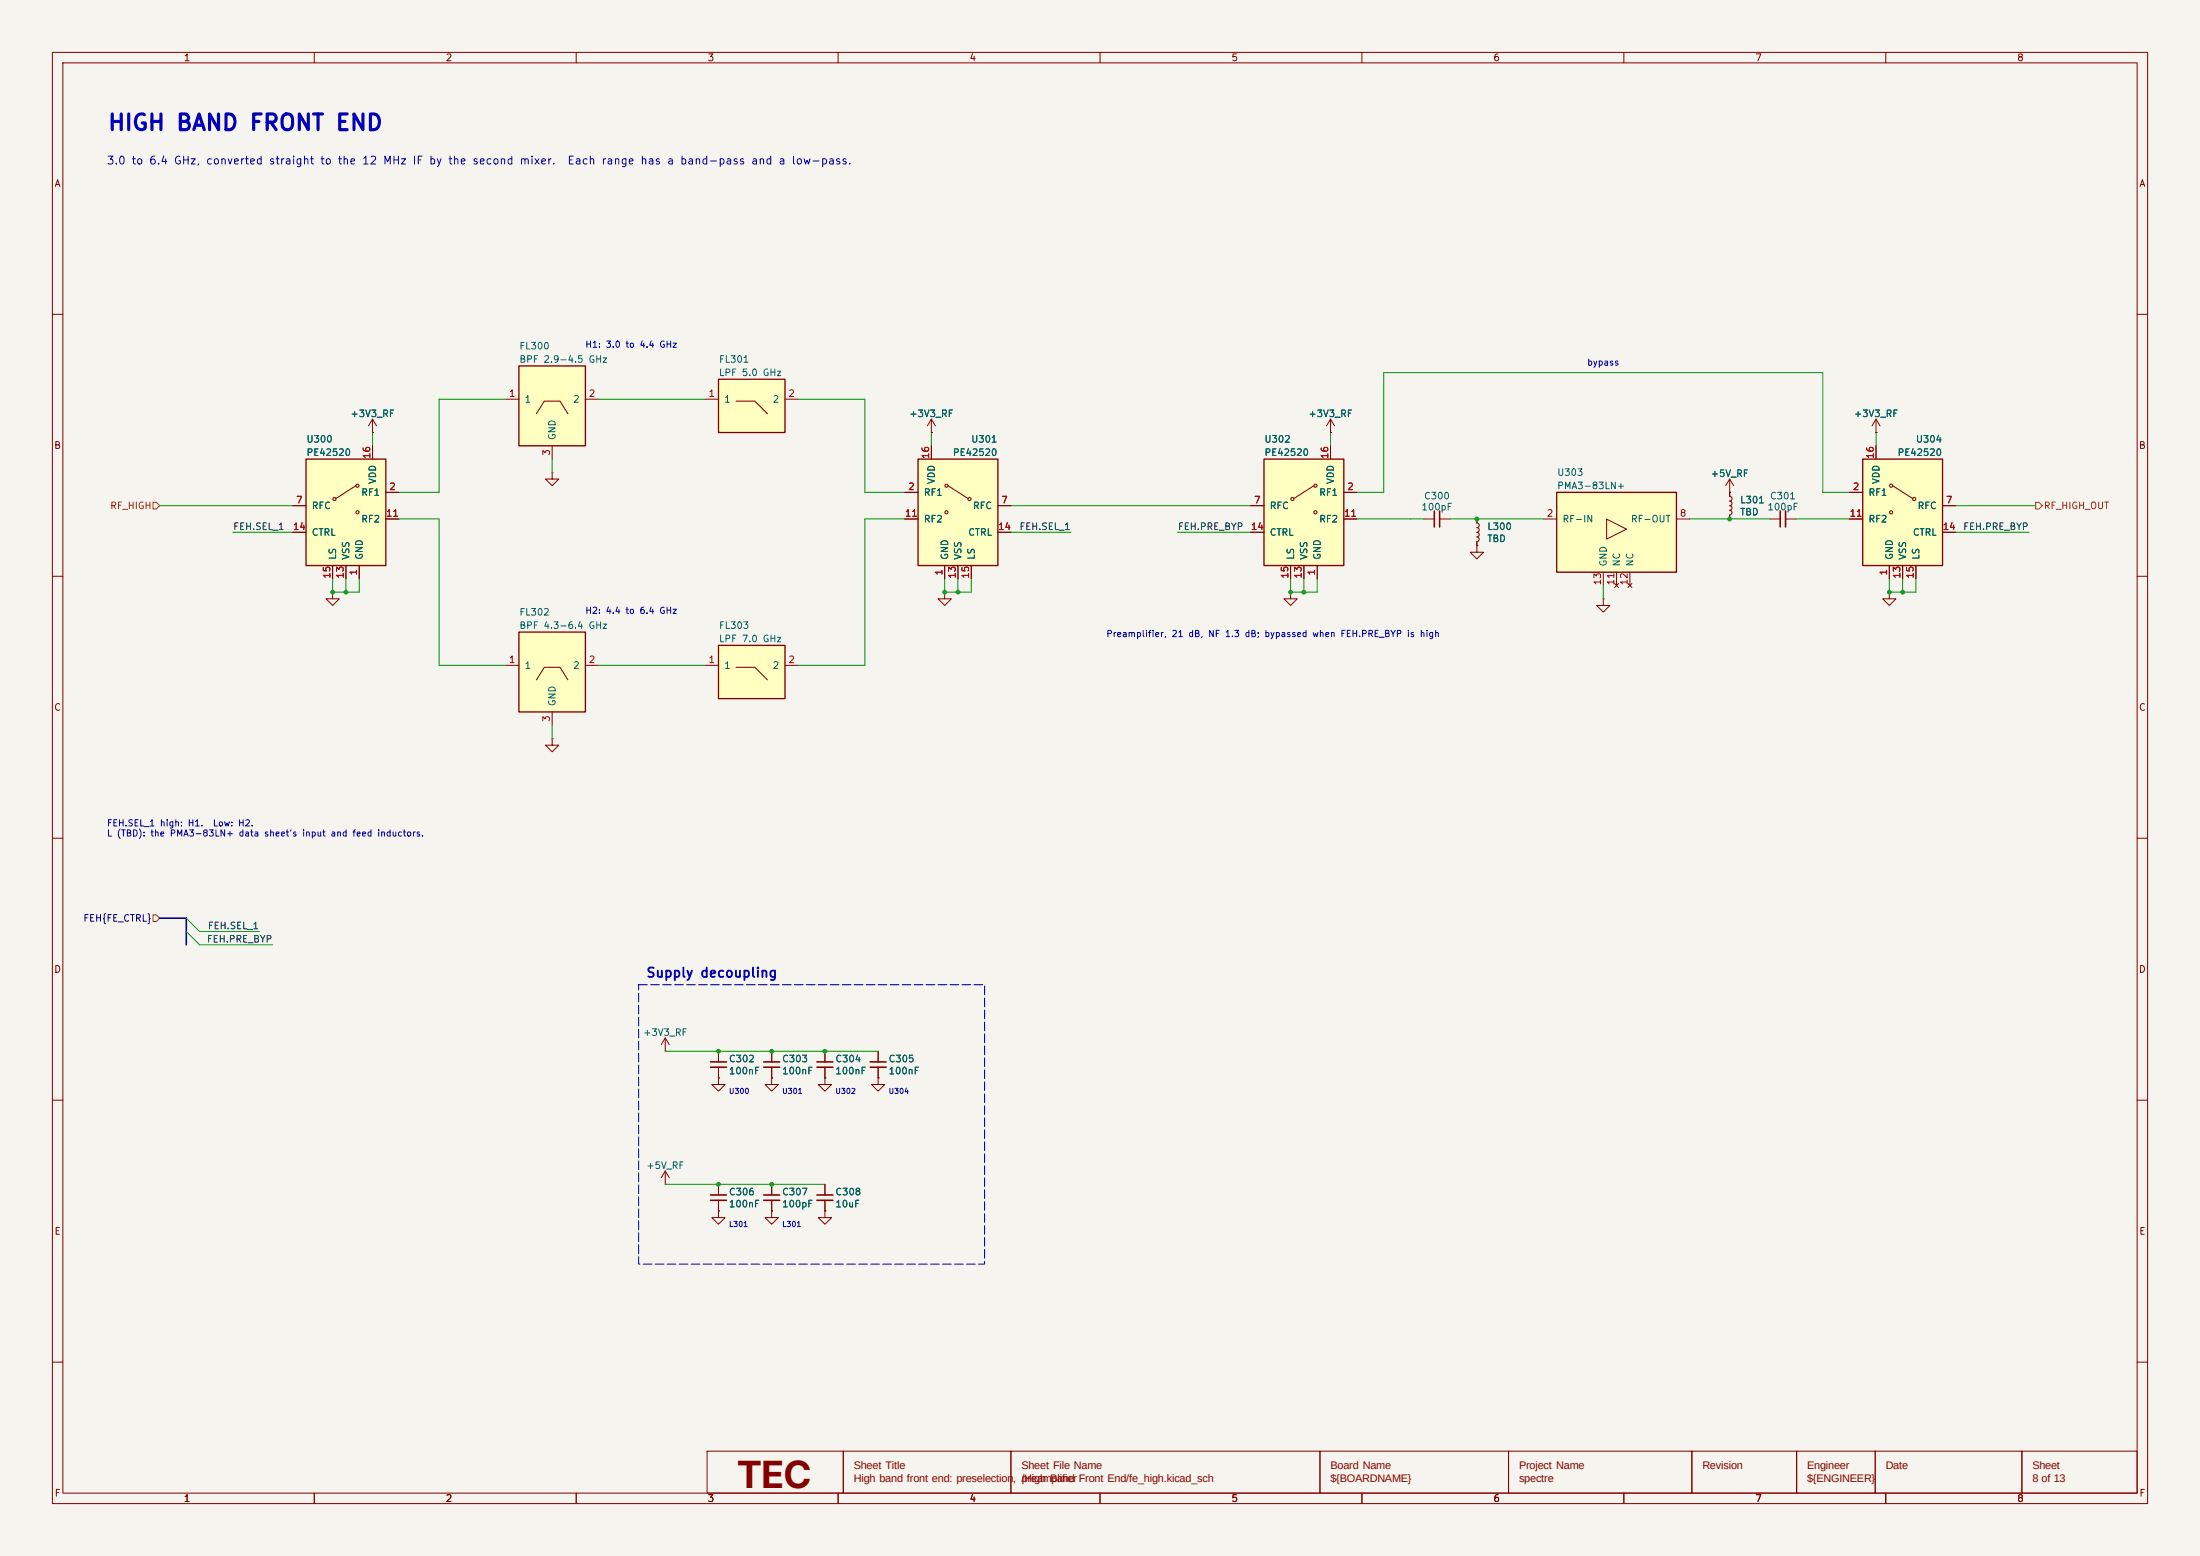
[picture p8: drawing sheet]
<svg xmlns="http://www.w3.org/2000/svg" width="420mm" height="297mm" viewBox="0 0 420 297" stroke-linecap="round" stroke-linejoin="round" font-family="sans-serif">
<path d="M0 0h420v297h-420z" fill="#f5f4ef" stroke="#f5f4ef" stroke-width=".19"/>
<g fill="none" stroke="#840000" stroke-width=".19">
<path d="M10 10h400v277h-400zM12 12h396v273h-396zM60 10v2M110 10v2M160 10v2M210 10v2M260 10v2M310 10v2M360 10v2M10 60h2M408 60h2M10 110h2"/>
<path d="M408 110h2M10 160h2M408 160h2M10 210h2M408 210h2M10 260h2M135 277h26v8h-26zM161 277h32v8h-32zM193 277h59v8h-59zM252 277h36v8h-36zM288 277h35v8h-35zM323 277h20v8h-20z"/>
<path d="M343 277h15v8h-15zM358 277h28v8h-28zM386 277h22v8h-22zM408 260h2M60 285v2M110 285v2M160 285v2M210 285v2M260 285v2M310 285v2M360 285v2"/>
</g>
<path d="M99.1 69.9h12.7v15.2h-12.7z" fill="#ffffc2"/>
<path d="M99.1 69.9h12.7v15.2h-12.7z" fill="none" stroke="#840000" stroke-width=".25"/>
<path d="M102.4 79l1.5-2.4h3l1.5 2.4" fill="none" stroke="#840000" stroke-width=".2"/>
<path d="M96.5 76.2h2.6M111.8 76.2h2.5M105.4 85.1v2.5" fill="none" stroke="#840000" stroke-width=".19"/>
<path d="M175.3 87.6h15.2v20.4h-15.2z" fill="#ffffc2"/>
<path d="M175.3 87.6h15.2v20.4h-15.2z" fill="none" stroke="#840000" stroke-width=".25"/>
<g fill="none" stroke="#840000" stroke-width=".2">
<path d="M181 92.7l3.8 2.5"/>
<circle cx="180.7" cy="97.8" r=".3"/>
<circle cx="180.7" cy="92.7" r=".3"/>
<circle cx="185.1" cy="95.3" r=".3"/>
</g>
<g fill="none" stroke="#840000" stroke-width=".19">
<path d="M172.7 94h2.6M172.7 99.1h2.6M177.8 82.6h.1M177.8 80v2.6M177.8 85.1v2.5M177.8 80l-.8 1.3M177.8 80l.8 1.3M190.5 96.5h2.5M180.3 113v1.3h1.3l-1.3 1.3-1.2-1.3h1.2M180.3 113h.1M180.3 108v2.5M182.9 108v2.5"/>
<path d="M185.4 108v2.5M190.5 101.6h2.5M246.4 113v1.3h1.2l-1.2 1.3-1.3-1.3h1.3M246.4 113h.1"/>
</g>
<path d="M241.3 87.6h15.2v20.4h-15.2z" fill="#ffffc2"/>
<path d="M241.3 87.6h15.2v20.4h-15.2z" fill="none" stroke="#840000" stroke-width=".25"/>
<g fill="none" stroke="#840000" stroke-width=".2">
<path d="M250.8 92.7l-3.8 2.5"/>
<circle cx="246.7" cy="95.3" r=".3"/>
<circle cx="251.1" cy="92.7" r=".3"/>
<circle cx="251.1" cy="97.8" r=".3"/>
</g>
<g fill="none" stroke="#840000" stroke-width=".19">
<path d="M238.8 96.5h2.5M254 82.6h.1M254 80v2.6M254 85.1v2.5M254 80l-.8 1.3M254 80l.8 1.3M256.5 94h2.6M256.5 99.1h2.6M271.8 99.1h2M274.8 99.1h2.1M238.8 101.6h2.5M246.4 108v2.5"/>
<path d="M248.9 108v2.5M251.5 108v2.5"/>
</g>
<path d="M273.8 97.5v3.1M274.8 97.5v3.1" fill="none" stroke="#840000" stroke-width=".3"/>
<path d="M137.2 123.2h12.7v10.2h-12.7z" fill="#ffffc2"/>
<path d="M137.2 123.2h12.7v10.2h-12.7z" fill="none" stroke="#840000" stroke-width=".25"/>
<path d="M140.5 127.4h3.6l2.4 2.4" fill="none" stroke="#840000" stroke-width=".2"/>
<path d="M63.5 113v1.3h1.3l-1.3 1.3-1.3-1.3h1.3M63.5 113h.1M134.6 127h2.6M149.9 127h2.5" fill="none" stroke="#840000" stroke-width=".19"/>
<path d="M58.4 87.6h15.3v20.4h-15.3z" fill="#ffffc2"/>
<path d="M58.4 87.6h15.3v20.4h-15.3z" fill="none" stroke="#840000" stroke-width=".25"/>
<g fill="none" stroke="#840000" stroke-width=".2">
<path d="M67.9 92.7l-3.8 2.5"/>
<circle cx="63.8" cy="95.3" r=".3"/>
<circle cx="68.2" cy="97.8" r=".3"/>
<circle cx="68.2" cy="92.7" r=".3"/>
</g>
<path d="M55.9 96.5h2.5M71.1 85.1v2.5M73.7 94h2.5M73.7 99.1h2.5M55.9 101.6h2.5M63.5 108v2.5M66 108v2.5M68.6 108v2.5" fill="none" stroke="#840000" stroke-width=".19"/>
<path d="M99.1 120.7h12.7v15.2h-12.7z" fill="#ffffc2"/>
<path d="M99.1 120.7h12.7v15.2h-12.7z" fill="none" stroke="#840000" stroke-width=".25"/>
<path d="M102.4 129.8l1.5-2.4h3l1.5 2.4" fill="none" stroke="#840000" stroke-width=".2"/>
<path d="M71.1 82.6h.1M71.1 80l-.7 1.3M71.1 80l.8 1.3M71.1 80v2.6M105.4 90.2v1.2h1.3l-1.3 1.3-1.3-1.3h1.3M105.4 90.2h.1M96.5 127h2.6M105.4 135.9v2.5M111.8 127h2.5M105.4 141v1.2h1.3l-1.3 1.3-1.3-1.3h1.3M105.4 141h.1" fill="none" stroke="#840000" stroke-width=".19"/>
<path d="M137.2 72.4h12.7v10.2h-12.7z" fill="#ffffc2"/>
<path d="M137.2 72.4h12.7v10.2h-12.7z" fill="none" stroke="#840000" stroke-width=".25"/>
<path d="M140.5 76.6h3.6l2.4 2.4M330.2 94.7l.4 .3v.4l-.4 .2 .3 .2 .1 .3-.1 .3-.3 .1M330.2 96.5l.4 .3v.4l-.4 .2 .3 .1 .1 .3-.1 .4-.3 .1" fill="none" stroke="#840000" stroke-width=".2"/>
<path d="M134.6 76.2h2.6M149.9 76.2h2.5M330.2 94h.1M330.2 91.4l-.8 1.3M330.2 91.4l.8 1.3M330.2 91.4v3.3M330.2 98.3v.8M337.8 99.1h2.1M340.9 99.1h2" fill="none" stroke="#840000" stroke-width=".19"/>
<path d="M339.9 97.5v3.1M340.9 97.5v3.1" fill="none" stroke="#840000" stroke-width=".3"/>
<path d="M355.6 87.6h15.2v20.4h-15.2z" fill="#ffffc2"/>
<path d="M355.6 87.6h15.2v20.4h-15.2z" fill="none" stroke="#840000" stroke-width=".25"/>
<g fill="none" stroke="#840000" stroke-width=".2">
<path d="M361.3 92.7l3.8 2.5"/>
<circle cx="361" cy="97.8" r=".3"/>
<circle cx="361" cy="92.7" r=".3"/>
<circle cx="365.4" cy="95.3" r=".3"/>
</g>
<g fill="none" stroke="#840000" stroke-width=".19">
<path d="M353.1 94h2.5M353.1 99.1h2.5M358.1 82.6h.1M358.1 80v2.6M358.1 85.1v2.5M358.1 80l-.7 1.3M358.1 80l.8 1.3M370.8 96.5h2.6M360.7 113v1.3h1.2l-1.2 1.3-1.3-1.3h1.3M360.7 113h.1M360.7 108v2.5M363.2 108v2.5"/>
<path d="M365.8 108v2.5M370.8 101.6h2.6"/>
</g>
<path d="M297.2 94h22.8v15.2h-22.8z" fill="#ffffc2"/>
<path d="M297.2 94h22.8v15.2h-22.8z" fill="none" stroke="#840000" stroke-width=".25"/>
<path d="M281.9 99.8l.5 .3-.1 .4-.4 .2 .4 .1 .1 .4-.1 .3-.4 .1 .5 .3-.1 .4-.4 .2 .4 .1 .1 .4-.2 .3-.3 .1M306.7 99.1l3.8 1.9-3.8 1.9z" fill="none" stroke="#840000" stroke-width=".2"/>
<g fill="none" stroke="#840000" stroke-width=".19">
<path d="M55.9 96.5h2.5M71.1 82.6h.1M71.1 85.1v2.5M73.7 99.1h2.5M73.7 94h2.5M172.7 99.1h2.6M172.7 94h2.6M177.8 82.6h.1M177.8 85.1v2.5M190.5 96.5h2.5M238.8 96.5h2.5M254 82.6h.1"/>
<path d="M254 85.1v2.5M256.5 99.1h2.6M256.5 94h2.6M281.9 99.1v.7M294.6 99.1h2.6M320 99.1h2.6M330.2 94h.1M330.2 94v.7M330.2 98.3v.8M353.1 99.1h2.5M353.1 94h2.5M358.1 82.6h.1"/>
<path d="M358.1 85.1v2.5M370.8 96.5h2.6M55.9 101.6h2.5M63.5 108v2.5M66 108v2.5M68.6 108v2.5M180.3 108v2.5M182.9 108v2.5M185.4 108v2.5M190.5 101.6h2.5M238.8 101.6h2.5M246.4 108v2.5"/>
<path d="M248.9 108v2.5M251.5 108v2.5M281.9 104.1v1.3h1.3l-1.3 1.3-1.2-1.3h1.2M281.9 104.1h.1M281.9 103.4v.7M306.1 114.3v1.3h1.2l-1.2 1.2-1.3-1.2h1.3M306.1 114.3h.1M306.1 109.2v2.6M308.2 111.4l.8 .7M308.6 109.2v2.6M309 111.4l-.8 .7M310.8 111.4l.7 .7"/>
<path d="M311.1 109.2v2.6M311.5 111.4l-.7 .7M360.7 108v2.5M363.2 108v2.5M365.8 108v2.5M370.8 101.6h2.6M127 198.1l-.8 1.3M127 198.1l.8 1.3M127 198.1v2.6M127 200.7h.1M137.2 205.7v1.3h1.2l-1.2 1.3-1.3-1.3h1.3M137.2 205.7h.1"/>
<path d="M137.2 200.7v2M137.2 203.7v2M147.3 205.7v1.3h1.3l-1.3 1.3-1.3-1.3h1.3M147.3 205.7h.1M147.3 200.7v2M147.3 203.7v2M157.5 205.7v1.3h1.2l-1.2 1.3-1.3-1.3h1.3M157.5 205.7h.1M157.5 200.7v2M157.5 203.7v2M167.6 205.7v1.3h1.3l-1.3 1.3-1.2-1.3h1.2M167.6 205.7h.1"/>
<path d="M167.6 200.7v2M167.6 203.7v2M127 226.1h.1M127 223.5v2.6M127 223.5l-.8 1.3M127 223.5l.8 1.3M137.2 231.1v1.3h1.2l-1.2 1.3-1.3-1.3h1.3M137.2 231.1h.1M137.2 226.1v2M137.2 229.1v2M147.3 231.1v1.3h1.3l-1.3 1.3-1.3-1.3h1.3M147.3 231.1h.1"/>
<path d="M147.3 226.1v2M147.3 229.1v2M157.5 231.1v1.3h1.2l-1.2 1.3-1.3-1.3h1.3M157.5 231.1h.1M157.5 226.1v2M157.5 229.1v2"/>
</g>
<g fill="none" stroke="#840000" stroke-width=".3">
<path d="M135.6 202.7h3.1M135.6 203.7h3.1M145.8 202.7h3M145.8 203.7h3M156 202.7h3M156 203.7h3M166.1 202.7h3.1M166.1 203.7h3.1M135.6 228.1h3.1M135.6 229.1h3.1M145.8 228.1h3M145.8 229.1h3"/>
<path d="M156 228.1h3M156 229.1h3"/>
</g>
<path d="M29.2 95.9h.6l.7 .6-.7 .7h-.6zM388.6 95.9h.7l.6 .6-.6 .7h-.7zM29.2 174.6h.6l.7 .7-.7 .6h-.6z" fill="none" stroke="#725600" stroke-width=".19"/>
<path d="M30.5 175.3h5.1v5" fill="none" stroke="#000084" stroke-width=".3"/>
<g fill="none" stroke="#009600" stroke-width=".19">
<path d="M96.5 76.2h-12.7v17.8h-7.6M114.3 76.2h20.3M152.4 76.2h12.7v17.8h7.6M30.5 96.5h25.4M71.1 82.6v2.5M76.2 99.1h7.6v27.9h12.7M105.4 87.6v2.6M172.7 99.1h-7.6v27.9h-12.7M177.8 82.6v2.5M193 96.5h45.8M254 82.6v2.5M259.1 94h5.1v-22.9h83.8v22.9h5.1"/>
<path d="M259.1 99.1h12.7M276.9 99.1h17.7M322.6 99.1h15.2M342.9 99.1h10.2M358.1 82.6v2.5M373.4 96.5h15.2M44.4 101.6h11.5M63.5 110.5v2.5h5.1v-2.5M66 110.5v2.5M180.3 110.5v2.5h5.1v-2.5M182.9 110.5v2.5M193 101.6h11.5"/>
<path d="M224.8 101.6h14M246.4 110.5v2.5h5.1v-2.5M248.9 110.5v2.5M306.1 111.8v2.5M360.7 110.5v2.5h5.1v-2.5M363.2 110.5v2.5M373.4 101.6h13.9M105.4 138.4v2.6M114.3 127h20.3M35.6 177.8l2.5 2.5h14M35.6 175.3l2.5 2.5h11.4M127 200.7h40.6"/>
<path d="M127 226.1h30.5"/>
</g>
<path d="M121.9 188h66.1v53.3h-66.1z" fill="none" stroke="#0000c2" stroke-width=".19" stroke-dasharray="1.7 .6"/>
<g fill="#009600">
<circle cx="147.3" cy="226.1" r=".46"/>
<circle cx="137.2" cy="226.1" r=".46"/>
<circle cx="137.2" cy="200.7" r=".46"/>
<circle cx="147.3" cy="200.7" r=".46"/>
<circle cx="157.5" cy="200.7" r=".46"/>
<circle cx="182.9" cy="113" r=".46"/>
<circle cx="180.3" cy="113" r=".46"/>
<circle cx="248.9" cy="113" r=".46"/>
<circle cx="246.4" cy="113" r=".46"/>
<circle cx="66" cy="113" r=".46"/>
<circle cx="63.5" cy="113" r=".46"/>
<circle cx="330.2" cy="99.1" r=".46"/>
<circle cx="363.2" cy="113" r=".46"/>
<circle cx="360.7" cy="113" r=".46"/>
<circle cx="281.9" cy="99.1" r=".46"/>
</g>
<text font-size="7.1" fill="#840000" x="140.6" y="284.1">TEC</text>
<text font-size="3" fill="#0000c2" x="20.4" y="25.7">HIGH BAND FRONT END</text>
<g font-size="2.1" fill="#840000">
<text x="163" y="280.4">Sheet Title</text>
<text x="195" y="280.4">Sheet File Name</text>
<text x="254" y="280.4">Board Name</text>
<text x="290" y="280.4">Project Name</text>
<text x="325" y="280.4">Revision</text>
<text x="345" y="280.4">Engineer</text>
<text x="360" y="280.4">Date</text>
<text x="388" y="280.4">Sheet</text>
<text x="163" y="282.9">High band front end: preselection, /High Band</text>
<text x="195.1" y="282.9">preamplifier Front End/fe_high.kicad_sch</text>
<text x="254" y="282.9">${BOARDNAME}</text>
<text x="290" y="282.9">spectre</text>
<text x="345" y="282.9">${ENGINEER}</text>
<text x="388" y="282.9">8 of 13</text>
</g>
<text font-size="1.8" fill="#0000c2" x="123.2" y="187">Supply decoupling</text>
<g font-size="1.5" fill="#0000c2">
<text x="20.3" y="31.8">3.0 to 6.4 GHz, converted straight to the 12 MHz IF by the second mixer.</text>
<text x="108.2" y="31.8">Each range has a band-pass and a low-pass.</text>
</g>
<g font-size="1.3" fill="#840000">
<text x="35" y="12">1</text>
<text x="85" y="12">2</text>
<text x="135" y="12">3</text>
<text x="185" y="12">4</text>
<text x="235" y="12">5</text>
<text x="285" y="12">6</text>
<text x="335" y="12">7</text>
<text x="385" y="12">8</text>
<text x="10.3" y="36">A</text>
<text x="408.3" y="36">A</text>
<text x="10.2" y="86">B</text>
<text x="408.2" y="86">B</text>
<text x="10.2" y="136">C</text>
<text x="408.2" y="136">C</text>
<text x="10.2" y="186">D</text>
<text x="408.2" y="186">D</text>
<text x="10.3" y="236">E</text>
<text x="408.3" y="236">E</text>
<text x="10.3" y="286">F</text>
<text x="35" y="287">1</text>
<text x="85" y="287">2</text>
<text x="135" y="287">3</text>
<text x="185" y="287">4</text>
<text x="235" y="287">5</text>
<text x="285" y="287">6</text>
<text x="335" y="287">7</text>
<text x="385" y="287">8</text>
<text x="408.3" y="286">F</text>
</g>
<g font-size="1.3" fill="#006464">
<text x="99" y="67">FL300</text>
<text x="99" y="69.5">BPF 2.9-4.5 GHz</text>
<text x="137.1" y="69.5">FL301</text>
<text x="100" y="77.2">1</text>
<text x="109.3" y="77.2">2</text>
<text x="137.1" y="72.1">LPF 5.0 GHz</text>
<text x="138.1" y="77.2">1</text>
<text x="147.4" y="77.2">2</text>
<text x="66.8" y="79.9">+3V3_RF</text>
<text x="173.5" y="79.9">+3V3_RF</text>
<text x="249.7" y="79.9">+3V3_RF</text>
<text x="353.8" y="79.9">+3V3_RF</text>
<text x="58.4" y="84.8">U300</text>
<text x="58.4" y="87.3">PE42520</text>
<text x="106.4" y="84.1" transform="rotate(-90 106.4 84.1)">GND</text>
<text x="181.8" y="87.3">PE42520</text>
<text x="185.3" y="84.8">U301</text>
<text x="241.3" y="84.8">U302</text>
<text x="241.3" y="87.3">PE42520</text>
<text x="362.1" y="87.3">PE42520</text>
<text x="365.6" y="84.8">U304</text>
<text x="68.8" y="94.9">RF1</text>
<text x="72.1" y="92.5" transform="rotate(-90 72.1 92.5)">VDD</text>
<text x="176.2" y="94.9">RF1</text>
<text x="178.8" y="92.5" transform="rotate(-90 178.8 92.5)">VDD</text>
<text x="251.7" y="94.9">RF1</text>
<text x="255" y="92.5" transform="rotate(-90 255 92.5)">VDD</text>
<text x="271.7" y="95.6">C300</text>
<text x="297.2" y="91.1">U303</text>
<text x="297.2" y="93.7">PMA3-83LN+</text>
<text x="326.5" y="91.3">+5V_RF</text>
<text x="337.8" y="95.6">C301</text>
<text x="356.6" y="94.9">RF1</text>
<text x="359.1" y="92.5" transform="rotate(-90 359.1 92.5)">VDD</text>
<text x="59.4" y="97.5">RFC</text>
<text x="68.8" y="100">RF2</text>
<text x="176.2" y="100">RF2</text>
<text x="185.6" y="97.5">RFC</text>
<text x="242.3" y="97.5">RFC</text>
<text x="251.7" y="100">RF2</text>
<text x="271.3" y="97.7">100pF</text>
<text x="283.8" y="101.5">L300</text>
<text x="298.2" y="100">RF-IN</text>
<text x="311.2" y="100">RF-OUT</text>
<text x="332.1" y="96.4">L301</text>
<text x="332.1" y="98.7">TBD</text>
<text x="337.3" y="97.7">100pF</text>
<text x="356.6" y="100">RF2</text>
<text x="366" y="97.5">RFC</text>
<text x="59.4" y="102.6">CTRL</text>
<text x="64.5" y="107" transform="rotate(-90 64.5 107)">LS</text>
<text x="67" y="107" transform="rotate(-90 67 107)">VSS</text>
<text x="69.5" y="107" transform="rotate(-90 69.5 107)">GND</text>
<text x="181.3" y="107" transform="rotate(-90 181.3 107)">GND</text>
<text x="183.8" y="107" transform="rotate(-90 183.8 107)">VSS</text>
<text x="184.7" y="102.6">CTRL</text>
<text x="186.4" y="107" transform="rotate(-90 186.4 107)">LS</text>
<text x="242.3" y="102.6">CTRL</text>
<text x="247.3" y="107" transform="rotate(-90 247.3 107)">LS</text>
<text x="249.9" y="107" transform="rotate(-90 249.9 107)">VSS</text>
<text x="252.4" y="107" transform="rotate(-90 252.4 107)">GND</text>
<text x="283.8" y="103.8">TBD</text>
<text x="361.6" y="107" transform="rotate(-90 361.6 107)">GND</text>
<text x="364.2" y="107" transform="rotate(-90 364.2 107)">VSS</text>
<text x="365.1" y="102.6">CTRL</text>
<text x="366.7" y="107" transform="rotate(-90 366.7 107)">LS</text>
<text x="307" y="108.2" transform="rotate(-90 307 108.2)">GND</text>
<text x="309.6" y="108.2" transform="rotate(-90 309.6 108.2)">NC</text>
<text x="312.1" y="108.2" transform="rotate(-90 312.1 108.2)">NC</text>
<text x="99" y="117.8">FL302</text>
<text x="99" y="120.3">BPF 4.3-6.4 GHz</text>
<text x="137.1" y="120.3">FL303</text>
<text x="137.1" y="122.9">LPF 7.0 GHz</text>
<text x="100" y="128">1</text>
<text x="109.3" y="128">2</text>
<text x="138.1" y="128">1</text>
<text x="147.4" y="128">2</text>
<text x="106.4" y="134.9" transform="rotate(-90 106.4 134.9)">GND</text>
<text x="122.7" y="198">+3V3_RF</text>
<text x="139" y="203.1">C302</text>
<text x="149.2" y="203.1">C303</text>
<text x="159.4" y="203.1">C304</text>
<text x="169.5" y="203.1">C305</text>
<text x="139" y="205.4">100nF</text>
<text x="149.2" y="205.4">100nF</text>
<text x="159.4" y="205.4">100nF</text>
<text x="169.5" y="205.4">100nF</text>
<text x="123.3" y="223.4">+5V_RF</text>
<text x="139" y="228.5">C306</text>
<text x="139" y="230.8">100nF</text>
<text x="149.2" y="228.5">C307</text>
<text x="149.2" y="230.8">100pF</text>
<text x="159.4" y="228.5">C308</text>
<text x="159.4" y="230.8">10uF</text>
</g>
<g font-size="1.3" fill="#a90000">
<text x="97.1" y="76.1">1</text>
<text x="112.3" y="76.1">2</text>
<text x="135.2" y="76.1">1</text>
<text x="150.4" y="76.1">2</text>
<text x="71" y="87.7" transform="rotate(-90 71 87.7)">16</text>
<text x="105.3" y="87.1" transform="rotate(-90 105.3 87.1)">3</text>
<text x="177.7" y="87.7" transform="rotate(-90 177.7 87.7)">16</text>
<text x="253.9" y="87.7" transform="rotate(-90 253.9 87.7)">16</text>
<text x="358" y="87.7" transform="rotate(-90 358 87.7)">16</text>
<text x="74.2" y="93.8">2</text>
<text x="173.3" y="93.8">2</text>
<text x="257.1" y="93.8">2</text>
<text x="353.6" y="93.8">2</text>
<text x="55.8" y="101.5">14</text>
<text x="56.4" y="96.4">7</text>
<text x="73.6" y="98.9">11</text>
<text x="172.7" y="98.9">11</text>
<text x="190.4" y="101.5">14</text>
<text x="191" y="96.4">7</text>
<text x="238.7" y="101.5">14</text>
<text x="239.3" y="96.4">7</text>
<text x="256.5" y="98.9">11</text>
<text x="295.2" y="98.9">2</text>
<text x="320.6" y="98.9">8</text>
<text x="353" y="98.9">11</text>
<text x="370.8" y="101.5">14</text>
<text x="371.4" y="96.4">7</text>
<text x="63.4" y="110.6" transform="rotate(-90 63.4 110.6)">15</text>
<text x="65.9" y="110.6" transform="rotate(-90 65.9 110.6)">13</text>
<text x="68.4" y="110" transform="rotate(-90 68.4 110)">1</text>
<text x="180.2" y="110" transform="rotate(-90 180.2 110)">1</text>
<text x="182.7" y="110.6" transform="rotate(-90 182.7 110.6)">13</text>
<text x="185.3" y="110.6" transform="rotate(-90 185.3 110.6)">15</text>
<text x="246.2" y="110.6" transform="rotate(-90 246.2 110.6)">15</text>
<text x="248.8" y="110.6" transform="rotate(-90 248.8 110.6)">13</text>
<text x="251.3" y="110" transform="rotate(-90 251.3 110)">1</text>
<text x="305.9" y="111.8" transform="rotate(-90 305.9 111.8)">13</text>
<text x="308.5" y="111.8" transform="rotate(-90 308.5 111.8)">11</text>
<text x="311" y="111.8" transform="rotate(-90 311 111.8)">12</text>
<text x="360.5" y="110" transform="rotate(-90 360.5 110)">1</text>
<text x="363.1" y="110.6" transform="rotate(-90 363.1 110.6)">13</text>
<text x="365.6" y="110.6" transform="rotate(-90 365.6 110.6)">15</text>
<text x="97.1" y="126.9">1</text>
<text x="112.3" y="126.9">2</text>
<text x="135.2" y="126.9">1</text>
<text x="150.4" y="126.9">2</text>
<text x="105.3" y="137.9" transform="rotate(-90 105.3 137.9)">3</text>
</g>
<g font-size="1.3" fill="#725600">
<text x="20.9" y="97.5">RF_HIGH</text>
<text x="390.1" y="97.5">RF_HIGH_OUT</text>
</g>
<g font-size="1.3" fill="#0f0f0f">
<text x="44.4" y="101.5">FEH.SEL_1</text>
<text x="194.5" y="101.5">FEH.SEL_1</text>
<text x="224.8" y="101.5">FEH.PRE_BYP</text>
<text x="374.7" y="101.5">FEH.PRE_BYP</text>
<text x="39.6" y="177.7">FEH.SEL_1</text>
<text x="39.4" y="180.2">FEH.PRE_BYP</text>
</g>
<text font-size="1.3" fill="#000084" x="15.8" y="176.2">FEH{FE_CTRL}</text>
<g font-size="1.2" fill="#0000c2">
<text x="111.6" y="66.7">H1: 3.0 to 4.4 GHz</text>
<text x="302.9" y="70.1">bypass</text>
<text x="111.6" y="117.5">H2: 4.4 to 6.4 GHz</text>
<text x="211.1" y="121.9">Preamplifier, 21 dB, NF 1.3 dB; bypassed when FEH.PRE_BYP is high</text>
<text x="20.3" y="158">FEH.SEL_1 high: H1.</text>
<text x="20.3" y="160">L (TBD): the PMA3-83LN+ data sheet's input and feed inductors.</text>
<text x="40.5" y="158">Low: H2.</text>
</g>
<g font-size="1" fill="#0000c2">
<text x="139.1" y="209">U300</text>
<text x="149.2" y="209">U301</text>
<text x="159.4" y="209">U302</text>
<text x="169.5" y="209">U304</text>
<text x="139.1" y="234.4">L301</text>
<text x="149.2" y="234.4">L301</text>
</g>
</svg>
